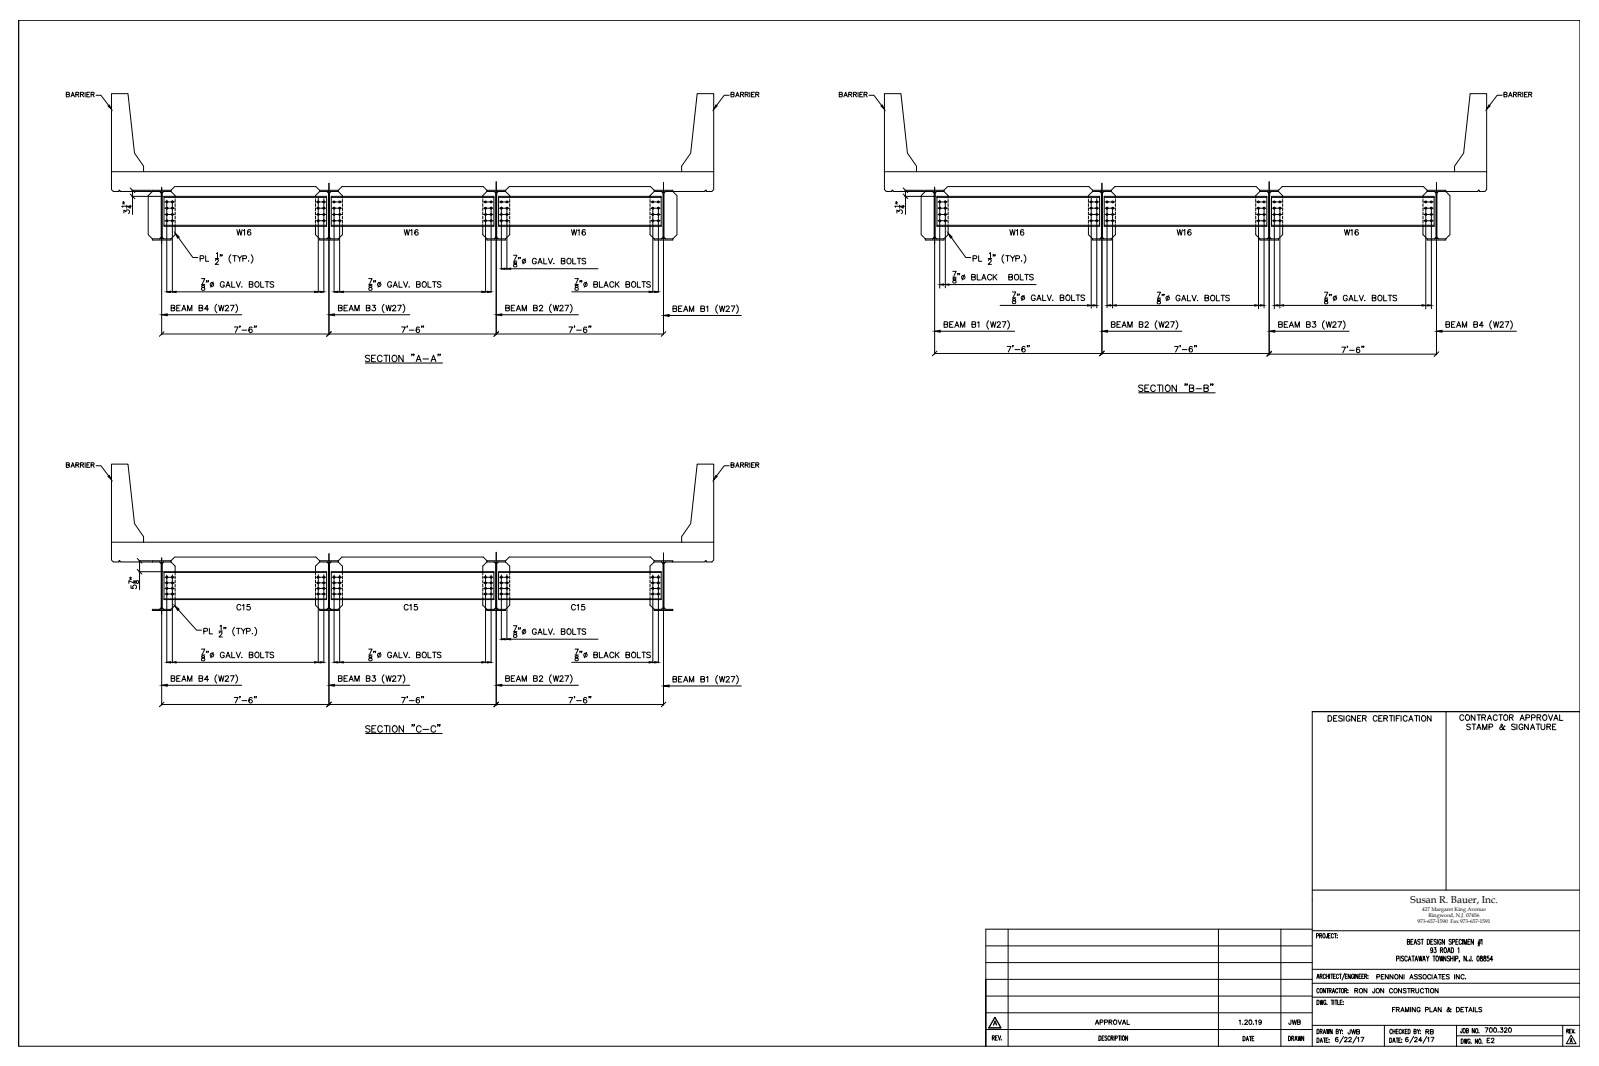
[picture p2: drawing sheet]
<svg xmlns="http://www.w3.org/2000/svg" width="914mm" height="610mm" viewBox="0 0 914 610" stroke-linecap="round" stroke-linejoin="round" font-family="sans-serif">
<!-- layer: OBJECT -->
<g fill="none" stroke="#000" stroke-width=".57">
<path d="M87 109h4l1 1v26l-1 1h-4M87 109l-2 3v22l2 3M87 109h11M91 109l1 1M94 109l-1 1v26l1 1M94 109h4M94 109l-1 1M94 112h93v17h-93zM94 113h93M98 109l2 3v1M100 114v2M100 116v2"/>
<path d="M100 119v1M180 114v2M180 116v2M180 119v1M183 109h10M183 109h4M183 109l-3 3v1M187 109l1 1M188 109v27l-1 1M189 109l-1 1M189 112h93v17h-93zM189 113h93"/>
<path d="M193 109h-4l-1 1v26l1 1h4M193 109l3 3v1M196 114v2M196 116v2M196 119v1M276 114v2M276 116v2M276 119v1M278 109h5l1 1v26l-1 1h-5M278 109h11M278 109l-2 3v1M283 109l1 1"/>
<path d="M285 109l-1 1M285 112h93v17h-93zM285 113h93M289 109h-4l-1 1v26l1 1h4M289 109l2 3v1M291 114v2M291 116v2M291 119v1M372 114v2M372 116v2M372 119v1M374 109h4l1 1v26l-1 1h-4"/>
<path d="M374 109h11M374 109l-2 3v1M378 109l1 1M381 109l-1 1M385 109h-5v1v26v1h5M385 109l2 3v22l-2 3M529 109h4l1 1v26l-1 1h-4M529 109l-2 3v22l2 3M529 109h11M533 109l1 1M536 109l-1 1v26l1 1M536 109h4"/>
<path d="M536 109l-1 1M536 112h93v17h-93zM536 113h93M540 109l2 3v1M542 114v2M542 116v2M542 119v1M622 114v2M622 116v2M622 119v1M625 109h10M625 109h4"/>
<path d="M625 109l-3 3v1M629 109l1 1M630 109v27l-1 1M631 109l-1 1M631 112h93v17h-93zM631 113h93M635 109h-4l-1 1v26l1 1h4M635 109l3 3v1M638 114v2M638 116v2M638 119v1M718 114v2"/>
<path d="M718 116v2M718 119v1M720 109h5l1 1v26l-1 1h-5M720 109h11M720 109l-2 3v1M725 109l1 1M727 109l-1 1M727 112h93v17h-93zM727 113h93M731 109h-4l-1 1v26l1 1h4M731 109l2 3v1M733 114v2"/>
<path d="M733 116v2M733 119v1M814 114v2M814 116v2M814 119v1M816 109h4l1 1v26l-1 1h-4M816 109h11M816 109l-2 3v1M820 109l1 1M823 109l-1 1v26l1 1M823 109h4M823 109l-1 1"/>
<path d="M827 109l2 3v22l-2 3M87 137h11M92 136l-1 1M93 136l1 1M94 137h4M94 129h93M100 121v2M100 124v1M100 126v2M100 128v6l-2 3M180 121v2M180 124v1"/>
<path d="M180 126v2M180 128v6l3 3M183 137h10M183 137h4M188 136l-1 1M188 136l1 1M189 129h93M196 128v6l-3 3M196 121v2M196 124v1M196 126v2M276 128v6l2 3"/>
<path d="M276 121v2M276 124v1M276 126v2M278 137h11M284 136l-1 1M284 136l1 1M285 129h93M291 128v6l-2 3M291 121v2M291 124v1M291 126v2M372 128v6l2 3"/>
<path d="M372 121v2M372 124v1M372 126v2M374 137h11M379 136l-1 1M380 136l1 1M529 137h11M534 136l-1 1M535 136l1 1M536 137h4M536 129h93M542 121v2"/>
<path d="M542 124v1M542 126v2M542 128v6l-2 3M622 121v2M622 124v1M622 126v2M622 128v6l3 3M625 137h10M625 137h4M630 136l-1 1M630 136l1 1M631 129h93"/>
<path d="M638 128v6l-3 3M638 121v2M638 124v1M638 126v2M718 128v6l2 3M718 121v2M718 124v1M718 126v2M720 137h11M726 136l-1 1M726 136l1 1M727 129h93"/>
<path d="M733 128v6l-2 3M733 121v2M733 124v1M733 126v2M814 128v6l2 3M814 121v2M814 124v1M814 126v2M816 137h11M821 136l-1 1M822 136l1 1M823 137h4"/>
<path d="M91 321l1 1M92 322v26M93 322v26M94 321l-1 1M94 321h4M94 327h93v16h-93zM94 327h93M98 321h-11h4l1 1M98 321l2 3v5M100 329v2M100 332v1M100 334v2"/>
<path d="M100 337v1M100 339v1M180 329v2M180 332v1M180 334v2M180 337v1M180 339v1M183 321h10M183 321l-3 3v5M183 321h4M187 321l1 1M188 322v26"/>
<path d="M189 321l-1 1M189 327h93v16h-93zM189 327h93M193 321h-4l-1 1M193 321l3 3v5M196 329v2M196 332v1M196 334v2M196 337v1M196 339v1M276 329v2M276 332v1"/>
<path d="M276 334v2M276 337v1M276 339v1M278 321h5l1 1M278 321h11M278 321l-2 3v5M283 321l1 1M284 322v26M285 321l-1 1M285 327h93v16h-93zM285 327h93M289 321h-4l-1 1"/>
<path d="M289 321l2 3v5M291 329v2M291 332v1M291 334v2M291 337v1M291 339v1M372 329v2M372 332v1M372 334v2M372 337v1M372 339v1M374 321h11h-5v1"/>
<path d="M374 321h4l1 1M374 321l-2 3v5M378 321l1 1M379 322v26M380 322v26M381 321l-1 1M92 348h-1h-4v1h11v-1M92 348h-1M93 348h1M94 348h4M94 342h93M100 341v5l-2 2"/>
<path d="M180 341v5l3 2M183 348v1h10v-1M183 348h4M188 348h-1M188 348h1h4M188 348h1M189 342h93M196 341v5l-3 2M276 341v5l2 2M278 348v1h11v-1M284 348h-1h-5M284 348h-1"/>
<path d="M284 348h1h4M284 348h1M285 342h93M291 341v5l-2 2M372 341v5l2 2M379 348h-1h-4M379 348h-1M380 348h5v1h-11v-1M380 348h1"/>
</g>
<!-- layer: DIMENSIONS -->
<g fill="none" stroke="#000" stroke-width=".57">
<path d="M55 54h3l4 6M417 54h-3l-4 6M497 54h3l4 6M859 54h-3l-4 6M64 98v-44h9l4 34 5 7v3M64 98v10l1 1h3h1h18M64 98h344M390 98v-3l5-7 4-34h9v44M408 98v10l-1 1h-3h-1h-18M506 98v-44h9l4 34 5 7v3M506 98v10l1 1h3h1h18M506 98h344"/>
<path d="M832 98v-3l5-7 4-34h9v44M850 98v10l-1 1h-3h-1h-18M70 116l1 1M70 115l1 1M72 118h-2v1M72 117v2M74 117v2l-1-1h2M75 112h18M75 109h12M76 109v14M92 107v84M94 115h6"/>
<path d="M94 119h6M95 115h1v1h-1zM95 119h1v1h-1zM98 109l2-2h81l2 2M98 115h1v1h-1zM98 119h1v1h-1zM99 115v52M181 115h5M181 119h5M182 115v1zM182 119v1zM182 113v54"/>
<path d="M185 115v1zM185 119v1zM185 114v53h-90v-53M188 105v86M190 115h5M190 119h5M191 115h1l-1 1-1-1zM191 119h1l-1 1-1-1zM191 118v49h90v-49M193 109l3-2h80l2 2M194 115h1v1h-1zM194 119h1v1h-1z"/>
<path d="M194 119v48M276 115h6M276 119h6M277 115h1v1l-1-1zM277 119h1v1l-1-1zM278 119v48M281 115v1zM281 119v1zM284 104v87M286 115h5M286 119h5M286 115h1v1h-1z"/>
<path d="M286 119h1v1h-1zM287 118v36M289 109l2-2h81l2 2M290 115v1l-1-1zM290 119v1l-1-1zM290 119v35M372 115h6M372 119h6M373 115h1v1l-1-1zM373 119h1v1l-1-1zM373 119v48M376 115h1v1l-1-1z"/>
<path d="M376 119h1v1l-1-1zM377 118v49h-50M379 104v87M512 116l1 1M512 115l1 1M514 118h-2v1M514 117v2M516 117v2l-1-1h2M517 112h18M517 109h12M518 109v14M534 107v96"/>
<path d="M536 115h6M536 119h6M537 115h1v1l-1-1zM537 119h1v1l-1-1zM537 114v51M540 109l2-2h81l2 2M540 115h1v1h-1zM540 119h1v1h-1zM541 115v50M623 115h5M623 119h5M624 115h1l-1 1-1-1z"/>
<path d="M624 119h1l-1 1-1-1zM624 113v63M627 115h1v1h-1zM627 119h1v1h-1zM627 114v62M630 105v98M632 115h5M632 119h5M633 115v1zM633 119v1zM633 118v58M635 109l3-2h80l2 2"/>
<path d="M636 115h1v1l-1-1zM636 119h1v1l-1-1zM636 119v57M718 115h6M718 119h6M719 115h1v1h-1zM719 119h1v1h-1zM720 119v58M723 115v1l-1-1zM723 119v1l-1-1zM723 118v58M726 104v99"/>
<path d="M728 115h5M728 119h5M728 115h1v1h-1zM728 119h1v1h-1zM729 118v59M731 109l2-2h81l2 2M732 115v1zM732 119v1zM732 119v57M814 115h6M814 119h6M815 115h1v1h-1z"/>
<path d="M815 119h1v1h-1zM815 119v58M818 115h1v1h-1zM818 119h1v1h-1zM819 118v59M821 104v99M71 122v-2l1 1a1.1 1.1 0 0 1 2-1 1.1 1.1 0 0 1-1 2M94 123h6M94 126h6M95 122h1v1h-1zM95 126h1v1h-1zM98 122h1v1h-1z"/>
<path d="M98 126h1v1h-1zM102 136l8 11h3M181 123h5M181 126h5M182 122v1zM182 126v1zM185 122v1zM185 126v1zM190 123h5M190 126h5M191 122l1 1h-1h-1zM191 126h1l-1 1-1-1z"/>
<path d="M194 122h1v1h-1zM194 126h1v1h-1zM276 123h6M276 126h6M277 122h1v1h-1zM277 126h1v1l-1-1zM281 122v1zM281 126v1zM286 123h5M286 126h5M286 122h1v1h-1zM286 126h1v1h-1z"/>
<path d="M290 122v1h-1zM290 126v1l-1-1zM372 123h6M372 126h6M373 122l1 1h-1zM373 126h1v1l-1-1zM376 122l1 1h-1zM376 126h1v1l-1-1zM513 122v-2l1 1a1.1 1.1 0 0 1 2-1 1.1 1.1 0 0 1-1 2M536 123h6M536 126h6M537 122l1 1h-1z"/>
<path d="M537 126h1v1l-1-1zM540 122h1v1h-1zM540 126h1v1h-1zM544 136l8 11h3M623 123h5M623 126h5M624 122l1 1h-1h-1zM624 126h1l-1 1-1-1zM627 122h1v1h-1zM627 126h1v1h-1zM632 123h5M632 126h5"/>
<path d="M633 122v1zM633 126v1zM636 122l1 1h-1zM636 126h1v1l-1-1zM718 123h6M718 126h6M719 122h1v1h-1zM719 126h1v1h-1zM723 122v1h-1zM723 126v1l-1-1zM728 123h5M728 126h5"/>
<path d="M728 122h1v1h-1zM728 126h1v1h-1zM732 122v1zM732 126v1zM814 123h6M814 126h6M815 122h1v1h-1zM815 126h1v1h-1zM818 122h1v1h-1zM818 126h1v1h-1zM114 148h2v-1l-2-1v3M115 159h2l-1 3"/>
<path d="M118 146v3h1M123 148h2M123 149l1-1 1 1-2 2h2M124 145v-1v3M126 146v1M127 146v1M132 146a3 3 0 0 0 0 4M133 146h2M134 146v3M136 146l1 2 1-2M137 148v1M139 148h2v-1l-2-1v3"/>
<path d="M142 149h.1M144 146a3 3 0 0 1 0 4M211 159h2l-2 3M287 154h55M294 146h2l-2 3M294 149h2M294 150v1a1.2 1.2 0 0 1 1 0 1.2 1.2 0 0 1 0 2h-1a1.2 1.2 0 0 1 0-2 1.2 1.2 0 0 1 1 0v-1zM297 147l-1 1M298 147l-1 1M300 148l-1 3M307 148a1.2 1.2 0 0 0-2 0 1.2 1.2 0 0 0-1 1v1a1.1 1.1 0 0 0 2 1 1.1 1.1 0 0 0 1-1h-1M308 151l1-3 1 3"/>
<path d="M308 150h2M311 148v3h2M314 148l1 3 1-3M317 151h.1M321 149h2v-1h-2v3h2v-1l-1-1M328 148v3h1M329 159h2l-2 3M330 148h2M331 148v3M335 148h-1h-1l2 2-1 1-1-1M545 155h2l-2 3M545 159h2"/>
<path d="M545 159v1l2 1a1 1 0 0 1-1 1 1 1 0 0 1-1-1l2-1-1-1zM548 156v1M549 156v1M552 157l-2 3M556 158h1l1-1h-2v3h2v-1l-1-1M556 148h2v-1l-2-1v3M559 157v3h2M560 146v3h1M562 159h1M565 148h2M565 149l1-1 1 1-2 2h2M566 145v-1v3"/>
<path d="M567 158a1.2 1.2 0 0 0-1-1 1.2 1.2 0 0 0-1 1v1a1.2 1.2 0 0 0 1 1 1.2 1.2 0 0 0 1-1M568 157v3M568 146v1M569 158l1 2M569 146v1M570 157l-2 2M574 146a3 3 0 0 0 0 4M575 146h2M576 146v3M577 158h2v-1h-2v3h2v-1l-1-1M578 146l1 2 1-2M579 148v1"/>
<path d="M581 148h2v-1l-2-1v3M583 157v3h2M584 149h.1M586 146a3 3 0 0 1 0 4M586 157h2M587 157v3M591 157h-1h-1l2 2-1 1h-1M115 163h2M115 163v1a1.2 1.2 0 0 1 2 0 1.2 1.2 0 0 1 0 2h-2a1.2 1.2 0 0 1 1-2 1.2 1.2 0 0 1 1 0v-1zM118 161h.1M119 161h.1M122 161l-1 3"/>
<path d="M128 162a1.2 1.2 0 0 0-1-1 1.2 1.2 0 0 0-1 1v1a1.1 1.1 0 0 0 1 1 1.1 1.1 0 0 0 1-1M129 164l1-3 2 3M130 163h1M133 161v3h1M135 161l1 3 2-3M138 164h.1M143 163l1-1 1-1h-2v3h2v-1h-1M149 161v3h2M152 161h2M153 161v3M157 162l-1-1-2 1 3 1-1 1h-2M211 163h2"/>
<path d="M211 163v1l2 1a1 1 0 0 1-1 1 1 1 0 0 1-1-1l2-1v-1zM214 161h.1M215 161h.1M218 161l-2 3M224 162a1.2 1.2 0 0 0-1-1 1.2 1.2 0 0 0-1 1v1a1.1 1.1 0 0 0 1 1 1.1 1.1 0 0 0 1-1h-1M225 164l1-3 1 3M225 163h2M228 161v3h2M231 161l1 3 1-3M234 164h.1M238 163l2-1v-1h-2v3h2v-1M245 161v3h2"/>
<path d="M247 161h2M248 161v3M252 162l-1-1-1 1 2 1v1h-1h-1M329 163h2M329 163v1a1.2 1.2 0 0 1 1 0 1.2 1.2 0 0 1 0 2h-1a1.2 1.2 0 0 1 0-2 1.2 1.2 0 0 1 1 0v-1zM332 161h.1M333 161h-1M335 161l-1 3M340 163l1-1 1-1h-2v3h2v-1h-1M343 161v3h2M345 164l2-3 1 3M346 163h1"/>
<path d="M351 162a1.2 1.2 0 0 0-1-1 1.2 1.2 0 0 0-1 1v1a1.2 1.2 0 0 0 1 1 1.2 1.2 0 0 0 1 0M352 161v3M353 162l1 2M354 161l-2 2M358 163l2-1v-1h-2v3h2v-1h-1M364 161v3h2M367 161h2M368 161v3M372 162l-1-1-1 1 2 1-1 1h-1M385 176h2l-2-1v3h2v-1l-1-1M388 176h1M390 175h-2v3h2"/>
<path d="M391 178l1-3 1 3M391 177h2M394 178v-3l1 3 2-3v3M401 176h2v-1h-2v3h2v-1l-1-1M404 176l1-1v3M410 174a3 3 0 0 0 0 5M411 175l1 3 1-3 1 3v-3M415 176l1-1 1 1-2 2h2M418 175h2l-1 3M421 174a3 3 0 0 1 0 5M537 163h55M561 160l2-3 1 3"/>
<path d="M572 175h55M579 167h2l-2 3M579 170h2M579 171a1.5 1.5 0 0 1 2 2h-2a1.2 1.2 0 0 1 0-1 1.2 1.2 0 0 1 2 0v-1zM582 168v1M583 168v1M586 169l-2 3M592 169a1.2 1.2 0 0 0-1 0 1.2 1.2 0 0 0-1 1v1a1.1 1.1 0 0 0 1 1 1.1 1.1 0 0 0 1-1h-1M593 172l1-3 1 3M593 171h2M596 169v3h2M599 169l1 3 1-3"/>
<path d="M602 172h.1M606 170h2v-1h-2v3h2v-1v-1M613 169v3h2M615 169h3M616 169v3M620 169h-1h-1l2 2-1 1-1-1M633 175h90M662 167h2l-2 3M662 170h2M662 171v1l2 1a1 1 0 0 1-1 1 1 1 0 0 1-1-1l2-1-1-1zM665 168l-1 1M666 168l-1 1"/>
<path d="M668 169l-1 3M675 170a1.2 1.2 0 0 0-2-1 1.2 1.2 0 0 0 0 1v1a1.1 1.1 0 0 0 1 1 1.1 1.1 0 0 0 1-1h-1M676 172l1-3 1 3M676 171h2M679 169v3h2M682 169l1 3 1-3M685 172h.1M689 170h2v-1h-2v3h2v-1l-1-1M696 169v3h1M698 169h2M699 169v3M703 169h-1h-1v1l2 1v1h-1h-1"/>
<path d="M729 175h90M757 167h2l-1 3M757 170h2M758 171v1a1.5 1.5 0 0 1 1 2l-1-1 1-1v-1zM760 168v1M761 168v1M764 169l-1 3M770 170a1.2 1.2 0 0 0-1-1 1.2 1.2 0 0 0-1 1v1a1.1 1.1 0 0 0 1 1 1.1 1.1 0 0 0 1-1M771 172l2-3 1 3M772 171h1M775 169v3h2M777 169l2 3 1-3"/>
<path d="M780 172h1M785 170h2v-1h-2v3h2v-1l-1-1M791 169v3h2M794 169h2M795 169v3M799 169h-1h-1l2 2-1 1h-1M92 191h287M96 180h42M134 187h2l-1 3M137 187h.1M138 189h3M144 187a1.4 1.4 0 0 0-2 2 1.4 1.4 0 0 0 2 1 1 1 0 0 0 0-2 1.1 1.1 0 0 0-2 1"/>
<path d="M146 187h-1M147 187h-1M191 180h43M230 187h2l-2 3M233 187h.1M234 189h3M240 187a1.4 1.4 0 0 0-2 2 1.4 1.4 0 0 0 2 1 1.1 1.1 0 0 0-1-2 1 1 0 0 0-1 1M241 187h.1M242 187h.1M287 180h44M325 187h2l-1 3M329 187h-1"/>
<path d="M330 189h2M335 187a1.4 1.4 0 0 0-2 2 1.4 1.4 0 0 0 2 1 1 1 0 0 0 0-2 1 1 0 0 0-1 1M337 187h.1M338 187h.1M383 180h41M538 189h42M540 186l2-1v-1h-2v3h2v-1h-1M543 186h1M545 184h-2v3h2M546 187l1-3 1 3M546 186h2M549 187v-3l2 3 1-3v3"/>
<path d="M556 186l2-1v-1h-2v3h2v-1h-1M559 185l1-1v3M565 183a3 3 0 0 0 0 5M566 184l1 3 1-3 1 3 1-3M570 185l1-1 1 1-2 2h2M573 184h2l-1 3M576 198h2l-1 3M576 183a3 3 0 0 1 0 5M579 198h.1M580 200h3M586 199v-1a1.4 1.4 0 0 0-2 2 1.4 1.4 0 0 0 2 1 1 1 0 0 0 0-2 1.1 1.1 0 0 0-2 1M588 198h-1"/>
<path d="M589 198h-1M633 189h43M636 186l1-1h1l-2-1v3h2v-1h-1M639 186h1M641 184h-2v3h2M642 187l1-3 1 3M642 186h2M645 187v-3l1 3 1-3v3M651 186l2-1v-1h-2v3h2l1-1h-1M655 185v-1l2 1-2 2h2M662 183a3 3 0 0 0 0 5M663 184v3l1-3 1 3 1-3"/>
<path d="M667 185v-1l1 1-2 2h3M669 184h3l-2 3M672 198h2l-2 3M672 183a3 3 0 0 1 0 5M675 198h.1M676 200h3M682 199v-1a1.4 1.4 0 0 0-2 2 1.4 1.4 0 0 0 2 1 1.1 1.1 0 0 0-1-2 1 1 0 0 0-1 1M683 198h.1M684 198h.1M729 189h43M731 186l2-1v-1h-2v3h2v-1M734 186h2"/>
<path d="M736 184h-2v3h2M737 187l2-3 1 3M738 186h1M741 187v-3l1 3 1-3v3M747 186l2-1-2-1v3h2v-1M751 184h1l-1 1a1.1 1.1 0 0 1 1 2 1.1 1.1 0 0 1-2 0M757 183a3 3 0 0 0 0 5M758 184l1 3 1-3 1 3v-3M762 185l1-1 1 1-2 2h2M765 184h2l-1 3M767 199h2l-1 3M768 183a3 3 0 0 1 0 5"/>
<path d="M771 198l-1 1M777 199a1.4 1.4 0 0 0-1 1 1.4 1.4 0 0 0 1 1 1 1 0 0 0 0-1 1 1 0 0 0-1 1M779 198v1M780 198v1M825 189h42M827 186l2-1v-1h-2v3h2v-1h-1M830 186h1M832 184h-2v3h2M833 187l1-3 1 3M833 186h2M836 187v-3l1 3 2-3v3M843 186l2-1v-1h-2v3h2v-1h-1"/>
<path d="M848 186h-2l2-2v3M853 183a3 3 0 0 0 0 5M854 184l1 3 1-3v3l1-3M858 185v-1l2 1-2 2h2M861 184h2l-2 3M864 183a3 3 0 0 1 0 5M209 208h44M534 202h192M726 203h95M772 200h2M651 225h44M55 266h3l4 6"/>
<path d="M417 266h-3l-4 6M64 310v-45h9l4 34 5 8v3M64 310v10l1 1h3h1h18M92 319v84M188 317v86M284 316v87M379 316v87M390 310v-3l5-8 4-34h9v45M408 310v10l-1 1h-3h-1h-18M408 310h-344M74 331h1M74 330h1"/>
<path d="M75 335v1l1 1a1.1 1.1 0 0 1 0-2 1.1 1.1 0 0 1 2 0 1.1 1.1 0 0 1-1 2M76 333l-2-1v2M76 332v2M77 332v1h1a1 1 0 0 1 0-1 1 1 0 0 1 1 0v1a1.2 1.2 0 0 1-1 0 1.2 1.2 0 0 1-1-1zM79 321h8M79 327h14M80 321v16M94 330h6M94 333h6M94 337h6M94 340h6M95 330h1v1h-1z"/>
<path d="M95 333h1v1h-1zM95 336h1v1h-1zM95 339h1v1h-1zM95 329v50M98 321l2-2h81l2 2M98 330h1v1h-1zM98 333h1v1h-1zM98 336h1v1h-1zM98 339h1v1h-1zM99 329v50M181 330h5M181 333h5"/>
<path d="M181 337h5M181 340h5M182 330v1zM182 333v1zM182 336v1zM182 339v1zM182 329v50M185 330v1zM185 333v1zM185 336v1zM185 339v1zM185 329v50"/>
<path d="M190 330h5M190 333h5M190 337h5M190 340h5M191 330h1l-1 1-1-1zM191 333h1l-1 1-1-1zM191 336l1 1h-1h-1zM191 339l1 1h-1h-1zM191 329v50M193 321l3-2h80l2 2M194 330h1v1h-1zM194 333h1v1h-1z"/>
<path d="M194 336h1v1h-1zM194 339h1v1h-1zM194 329v50M276 330h6M276 333h6M276 337h6M276 340h6M277 330h1v1l-1-1zM277 333h1v1l-1-1zM277 336h1v1h-1zM277 339h1v1h-1zM278 329v50"/>
<path d="M281 330v1zM281 333v1zM281 336v1zM281 339v1zM281 329v50M286 330h5M286 333h5M286 337h5M286 340h5M286 330h1v1h-1zM286 333h1v1h-1zM286 336h1v1h-1z"/>
<path d="M286 339h1v1h-1zM287 329v37M289 321l2-2h81l2 2M290 330v1l-1-1zM290 333v1l-1-1zM290 336v1h-1zM290 339v1h-1zM290 329v37M372 330h6M372 333h6M372 337h6M372 340h6"/>
<path d="M373 330h1v1l-1-1zM373 333h1v1l-1-1zM373 336l1 1h-1zM373 339l1 1h-1zM373 329v50M376 330h1v1l-1-1zM376 333h1v1l-1-1zM376 336l1 1h-1zM376 339l1 1h-1zM377 329v50M102 349l10 11h3M120 359v4h2"/>
<path d="M126 358h1v2M128 359v1M129 359v1M134 359a3 3 0 0 0 0 5M135 359h2M136 359v4M138 359l1 2 1-2M146 359a3 3 0 0 1 0 5M294 358h2l-2 3M297 359l-1 1M298 359l-1 1M300 360l-1 3"/>
<path d="M311 360v3h2M314 360l1 3 1-3M328 360v3h1M330 360h2M331 360v3M95 379h90M115 371h2l-1 3M115 375h2M115 375v1a1.2 1.2 0 0 1 2 0 1.2 1.2 0 0 1 0 2h-2a1.2 1.2 0 0 1 1-2 1.2 1.2 0 0 1 1 0v-1zM117 361h1l1-1-2-1v4M118 372v1M119 372v1"/>
<path d="M122 373l-1 3M125 361h2M125 362l1-1 1 1-2 2h2M128 374a1.2 1.2 0 0 0-1-1 1.2 1.2 0 0 0-1 1v1a1.1 1.1 0 0 0 1 1 1.1 1.1 0 0 0 1-1M129 376l1-3 2 3M130 375h1M133 373v3h1M135 373l1 3 2-3M138 376h.1M139 361v2M141 361h2v-1l-2-1v4M143 374h1l1-1h-2v3h2v-1l-1-1"/>
<path d="M144 362h.1M149 373v3h2M152 373h2M153 373v3M157 373h-1h-2l3 2-1 1h-2M191 379h90M211 371h2l-2 3M211 375h2M211 375v1l2 1a1 1 0 0 1-1 1 1 1 0 0 1-1-1l2-1v-1zM214 372v1M215 372v1M218 373l-2 3"/>
<path d="M224 374a1.2 1.2 0 0 0-1-1 1.2 1.2 0 0 0-1 1v1a1.1 1.1 0 0 0 1 1 1.1 1.1 0 0 0 1-1h-1M225 376l1-3 1 3M225 375h2M228 373v3h2M231 373l1 3 1-3M234 376h.1M238 374h2v-1h-2v3h2v-1v-1M245 373v3h2M247 373h2M248 373v3M252 373h-1h-1l2 2-1 1h-1M287 366h55"/>
<path d="M294 361h2M294 362v1a1.2 1.2 0 0 1 1 0 1.2 1.2 0 0 1 0 1h-1a1.2 1.2 0 0 1 0-1 1.2 1.2 0 0 1 1 0v-1zM307 360a1.2 1.2 0 0 0-2 0 1.2 1.2 0 0 0-1 1v1a1.1 1.1 0 0 0 2 1 1.1 1.1 0 0 0 1-1h-1M308 363l1-3 1 3M308 362h2M317 362v1M321 361h2v-1h-2v3l2-1-1-1M327 379h50M329 371h2l-2 3M329 375h2M329 375v1a1.2 1.2 0 0 1 1 0 1.2 1.2 0 0 1 0 2h-1a1.2 1.2 0 0 1 0-2 1.2 1.2 0 0 1 1 0v-1zM332 372v1"/>
<path d="M333 372l-1 1M335 360h-1h-1l2 2-1 1-1-1M335 373l-1 3M340 374h1h1l-2-1v3h2v-1l-1-1M343 373v3h2M345 376l2-3 1 3M346 375h1M351 374a1.2 1.2 0 0 0-1-1 1.2 1.2 0 0 0-1 1v1a1.2 1.2 0 0 0 1 1 1.2 1.2 0 0 0 1-1M352 373v3M353 374l1 2M354 373l-2 2M358 374h2l-2-1v3h2v-1l-1-1"/>
<path d="M364 373v3h2M367 373h2M368 373v3M372 373h-1h-1l2 2-1 1h-1M96 392h42M98 388h2v-1l-2-1v4l2-1-1-1M101 388h1M103 386h-2v4h2M104 390l1-4 1 4M104 389h2M107 390v-4l2 4 1-4v4M114 388h2v-1l-2-1v4l2-1-1-1"/>
<path d="M119 389h-2l2-3v4M124 386a3 3 0 0 0 0 5M125 386l1 4 1-4v4l1-4M129 387v-1l2 1-2 3h2M132 386h2l-2 4M134 399h2l-1 3M135 386a3 3 0 0 1 0 5M137 398v1M144 399a1.4 1.4 0 0 0-2 1 1.4 1.4 0 0 0 2 2 1 1 0 0 0 0-2 1.1 1.1 0 0 0-2 1M146 398l-1 1M147 398l-1 1M191 392h43"/>
<path d="M194 388h1l1-1-2-1v4l2-1-1-1M197 388h1M199 386h-2v4h2M200 390l1-4 1 4M200 389h2M203 390v-4l1 4 1-4v4M209 388h2l1-1-3-1v4l2-1h1l-1-1M213 386h2l-1 2a1.1 1.1 0 0 1 1 1 1.1 1.1 0 0 1-2 0M220 386a3 3 0 0 0 0 5M221 386v4l1-4 1 4 1-4M225 387v-1l1 1-2 3h2M227 386h3l-2 4"/>
<path d="M230 399h2l-2 3M230 386a3 3 0 0 1 0 5M233 398v1M240 399a1.4 1.4 0 0 0-2 1 1.4 1.4 0 0 0 2 2 1.1 1.1 0 0 0-1-2 1 1 0 0 0-1 1M241 398v1M242 398v1M287 392h44M289 388h2v-1l-2-1v4l2-1v-1M292 388h2M294 386h-2v4h2M295 390l1-4 2 4M296 389h1"/>
<path d="M299 390v-4l1 4 1-4v4M305 388h2v-1l-2-1v4l2-1v-1M308 387l1-1 1 1-2 3h2M315 386a3 3 0 0 0 0 5M316 386l1 4 1-4 1 4v-4M320 387l1-1 1 1-2 3h2M323 386h2l-1 4M325 399h2l-1 3M326 386a3 3 0 0 1 0 5M329 398l-1 1M335 399a1.4 1.4 0 0 0-2 1 1.4 1.4 0 0 0 2 2 1 1 0 0 0 0-2 1 1 0 0 0-1 1M337 398v1"/>
<path d="M338 398v1M383 392h41M385 388h2v-1h-2v3h2v-1l-1-1M388 388h1M390 387h-2v3h2M391 390l1-3 1 3M391 389h2M394 390v-3l1 3 2-3v3M401 388h2v-1h-2v3h2v-1l-1-1M404 387h1v3M410 386a3 3 0 0 0 0 5M411 387l1 3 1-3 1 3v-3"/>
<path d="M415 388l1-1 1 1-2 2h2M418 387h2l-1 3M421 386a3 3 0 0 1 0 5M92 403h287M138 401h3M209 419h44M234 401h3M330 401h2M569 582l3 6h-7z"/>
<circle cx="300" cy="149" r="1.1"/>
<circle cx="325" cy="149" r="1.5"/>
<circle cx="551" cy="159" r="1.1"/>
<circle cx="581" cy="158" r="1.5"/>
<circle cx="121" cy="163" r="1.1"/>
<circle cx="147" cy="163" r="1.5"/>
<circle cx="217" cy="163" r="1.1"/>
<circle cx="243" cy="163" r="1.5"/>
<circle cx="335" cy="163" r="1.1"/>
<circle cx="362" cy="163" r="1.5"/>
<circle cx="585" cy="170" r="1.1"/>
<circle cx="611" cy="170" r="1.5"/>
<circle cx="668" cy="170" r="1.1"/>
<circle cx="693" cy="170" r="1.5"/>
<circle cx="763" cy="170" r="1.1"/>
<circle cx="789" cy="170" r="1.5"/>
<circle cx="121" cy="375" r="1.1"/>
<circle cx="147" cy="374" r="1.5"/>
<circle cx="217" cy="375" r="1.1"/>
<circle cx="243" cy="374" r="1.5"/>
<circle cx="300" cy="361" r="1.1"/>
<circle cx="325" cy="361" r="1.5"/>
<circle cx="335" cy="375" r="1.1"/>
<circle cx="362" cy="374" r="1.5"/>
</g>
<!-- layer: 0 -->
<g fill="none" stroke="#000" stroke-width=".57">
<path d="M74 108l3 2M74 111l3 3M516 108l3 2M516 111l3 3M94 190l-3 2M189 190l-2 2M285 190l-3 2M381 190l-3 2M536 201l-3 2M631 201l-2 2M727 201l-3 2M727 201l-3 3"/>
<path d="M823 201l-3 3M78 319l3 3M78 326l3 2M94 402l-3 2M189 402l-2 2M285 402l-3 2M381 402l-3 2"/>
</g>
<!-- layer: DIMENSIONS -->
<g fill="#000" stroke="#000" stroke-width=".57">
<path d="M62 61l1-1 1 2zM409 60l1 1-2 1zM504 61l1-1 1 2zM851 60l1 1-2 1zM100 133l2 3zM542 133l2 3zM287 154l2-1v1zM290 154l2-1v1zM95 167h3zM99 167h2zM180 167h2h-2zM183 167h2h-2z"/>
<path d="M191 167h2zM194 167h2zM276 167h2h-2zM279 167h2h-2zM371 167h2h-2zM374 167h3h-3zM537 163l3-1v1zM541 163l2-1v1zM622 174l2 1h-2zM625 174l2 1h-2zM633 175l2-1v1zM636 175l2-1v1z"/>
<path d="M718 174l2 1h-2zM721 174l2 1h-2zM729 175l2-1v1zM732 175l2-1v1zM813 174l2 1h-2zM816 174l3 1h-3zM92 180l4-1v2zM188 180l3-1v2zM284 180l3-1v2zM379 180h4v1zM534 189h4v1zM630 189h3v1z"/>
<path d="M726 189h3v1zM821 189h4v1zM62 272h1l1 2zM409 272h1l-2 2zM100 346l2 2v1zM95 379l3-1v1zM99 379l2-1v1zM180 378l2 1h-2zM183 378l2 1h-2zM191 379l2-1v1zM194 379l2-1v1zM276 378l2 1h-2z"/>
<path d="M279 378l2 1h-2zM287 366l2-1v1zM290 366l2-1v1zM371 378l2 1h-2zM374 378l3 1h-3zM92 392l4-1v1zM188 392l3-1v1zM284 392l3-1v1zM379 392h4v1z"/>
</g>
<!-- layer: TITLEBLOCK -->
<g fill="none" stroke="#000" stroke-width=".57">
<path d="M11 12h892v586h-892zM11 12v586M827 407v102M837 410a1.2 1.2 0 0 0-1-1 1.2 1.2 0 0 0-1 1v1a1.2 1.2 0 0 0 1 1 1.2 1.2 0 0 0 1-1M841 415l-1-1-1 1 2 1-1 1h-1M842 414h2M843 414v3M843 409v3l-2-3v3M845 417l1-3 1 3M845 409h2M845 416h1M846 409v3"/>
<path d="M847 410h2v-1h-2v3M848 417v-3l1 3 1-3v3M848 410l2 2M851 412l1-3 1 3M851 411h2M851 416h2v-2h-2v3M856 410a1.2 1.2 0 0 0-1-1 1.2 1.2 0 0 0-1 1v1a1.2 1.2 0 0 0 1 1 1.2 1.2 0 0 0 1-1M857 409h2M858 409v3M861 415h-1a1.9 1.9 0 0 1-2 2v-1l1-1v-1l-1 1 2 2h1M863 410h2v-1h-2v3M864 410l1 2"/>
<path d="M867 415l-1-1-2 1 3 1-1 1h-2M867 414v3M869 412l1-3 2 3M870 411h1M871 415a1.2 1.2 0 0 0-1-1 1.2 1.2 0 0 0-1 1v1a1.1 1.1 0 0 0 1 1 1.1 1.1 0 0 0 1-1h-1M873 410h1l1-1h-2v3M874 414v3l-2-3v3M875 417l1-3 2 3M876 416h1M876 410h2v-1h-2v3M879 414h2M879 410h2v-1h-2v3"/>
<path d="M880 414v3M880 410l1 2M881 414v2l1 1h1v-3M885 416l1-1 1-1h-2v3M886 409l1 3 1-3M886 416l1 1M888 416h1M889 412l1-3 1 3M889 411h2M890 414h-2v3h2M892 409v3h2M903 407h-153v191"/>
<path d="M750 509h153M576 531v67M697 531v67M732 531v67M750 531h-186v67v-38M750 532h153M753 535h1v-1h-1v2M755 535h1v-1h-1v2M755 535l1 1M757 534h1v1a.7 .7 0 0 1-1 1 .7 .7 0 0 1-1-1zM759 534v2h-1M760 535h.1"/>
<path d="M761 534h-1v2h1M763 534a.7 .7 0 0 0-1 0 .7 .7 0 0 0-1 1 .7 .7 0 0 0 1 1 .7 .7 0 0 0 1 0M763 534h1M764 534v2M765 535h.1M765 536h.1M564 550h186M564 541h186M750 554h153M753 560l1-3v3M753 559h1M755 558h1v-1h-1v3"/>
<path d="M755 558l1 2M758 558a.7 .7 0 0 0-1-1 .7 .7 0 0 0 0 1v1a.7 .7 0 0 0 0 1 .7 .7 0 0 0 1-1M758 557v3M758 558h2M760 557v3M761 557h1M762 557v3M763 558h.1M764 557h-1v3h1M765 558a.7 .7 0 0 0 0-1 .7 .7 0 0 0-1 1v1a.7 .7 0 0 0 1 1 .7 .7 0 0 0 0-1M766 557h1M767 557v3"/>
<path d="M769 557l-2 3M769 558h1M770 557h-1v3h1M772 557v3l-1-3v3M774 558a.7 .7 0 0 0-1-1 .7 .7 0 0 0 0 1v1a.7 .7 0 0 0 0 1 .7 .7 0 0 0 1-1M775 557v3M776 557v3l-1-3v3M777 558h1M778 557h-1v3h1M779 558h.1M780 557h-1v3h1M780 558h1v-1h-1v3"/>
<path d="M781 558l1 2M782 558h.1M782 559h.1M564 579h186M564 570h186M564 560h186M750 562h153M750 570h153M753 572a1.3 1.3 0 0 1 1 1 1.3 1.3 0 0 1-1 1zM754 566a.7 .7 0 0 0-1-1 .7 .7 0 0 0 0 1v1a.7 .7 0 0 0 0 1 .7 .7 0 0 0 1-1M755 572v2l1-2v2l1-2M755 565l1 1v1a.7 .7 0 0 1 0 1 .7 .7 0 0 1-1-1z"/>
<path d="M758 565v3l-1-3v3M758 573a.7 .7 0 0 0-1-1 .7 .7 0 0 0 0 1v1a.7 .7 0 0 0 1 1 .7 .7 0 0 0 0-1M759 565h1M759 574h.1M759 565v3M760 566h1v-1h-1v3M761 566v2M761 572h1M762 572v2M762 568l1-3v3M762 567h1M763 572v2"/>
<path d="M763 572h2M764 572v2M765 572v2h1M765 566a.7 .7 0 0 0-1-1 .7 .7 0 0 0 0 1v1a.7 .7 0 0 0 0 1 .7 .7 0 0 0 1-1M766 565h1M766 565v3M766 573h1M767 565l1 1v1a.7 .7 0 0 1 0 1 .7 .7 0 0 1-1-1zM767 572h-1v2h1M768 573h.1M768 574h.1M769 566h1v-1h-1v3"/>
<path d="M770 566v2M771 566h.1M771 568h.1M564 589h186M567 593h1v-1h-1v3M568 586l1-2 1 2M568 593l1 2M568 585h2M569 593h1M570 592h-1v3h1M571 592l1 3v-3M573 595h.1"/>
<path d="M628 592a1.4 1.4 0 0 1 2 2 1.3 1.3 0 0 1-2 1zM630 594h1M631 592h-1v3h1M633 593h-1l1 1a.6 .6 0 0 1 0 1 .6 .6 0 0 1-1 0M635 593a.7 .7 0 0 0-1-1 .7 .7 0 0 0 0 1v1a.7 .7 0 0 0 0 1 .7 .7 0 0 0 1-1M635 594l1-1-1-1v3M636 594v1M637 592v3M638 594h1v-1l-1-1v3M640 592h1M640 592v3M641 592v3"/>
<path d="M642 593h1v1a.7 .7 0 0 1-1 1 .7 .7 0 0 1 0-1zM645 592v3l-1-3v3M711 593a1.3 1.3 0 0 1 1 1 1.3 1.3 0 0 1-1 1zM713 595v-2l1 2M713 594h1M714 593h2M715 593v2M716 594h1M717 593h-1v2h1M750 586h153M753 594a1.3 1.3 0 0 1 1 1 1.3 1.3 0 0 1-1 1zM753 589a1.3 1.3 0 0 1 1 1 1.3 1.3 0 0 1-1 1z"/>
<path d="M755 590h1v-1h-1v2M755 596l1-2v2M755 595h1M756 590v1M757 591v-2l1 2M757 594h1M757 590h1M757 594v2M758 595h1M759 589v2v-2l1 2v-2M759 594h-1v2h1M760 594h.1"/>
<path d="M760 596h.1M762 589v2l-1-2v2M764 590h1v-1h-1v2h1v-1M765 594v-1a1.1 1.1 0 0 0-1 1 1.1 1.1 0 0 0 1 1 .8 .8 0 0 0 0-1 .8 .8 0 0 0-1 1M766 589l1 1v-1M767 590v1M768 589h.1M768 591h.1M768 593l-2 4M769 594l1-1v1l-1 2h1M771 594l1-1 1 1-2 2h2M776 593l-2 4"/>
<path d="M776 594l1-1v3M778 593h2l-1 3M792 586v12M795 594a1.3 1.3 0 0 1 1 1 1.3 1.3 0 0 1-1 1zM796 589a.7 .7 0 0 0-1 0 .7 .7 0 0 0 0 1 .7 .7 0 0 0 0 1 .7 .7 0 0 0 1 0M796 596l1-2 1 2M797 589v2M797 590h1M797 595h1M798 589v2M798 594h2M798 590h1"/>
<path d="M799 594v2M800 589h-2v2h2M800 595h1M801 594h-1v2h1M801 589a.7 .7 0 0 0-1 0 .7 .7 0 0 0 0 1 .7 .7 0 0 0 0 1 .7 .7 0 0 0 1 0M802 594h.1M802 596h.1M802 589v2M802 590l1 1M803 589l-1 1M804 590h.1M805 589h-1v2h1"/>
<path d="M805 594v-1a1.1 1.1 0 0 0-1 1 1.1 1.1 0 0 0 1 1 .8 .8 0 0 0 0-1 .8 .8 0 0 0-1 1M805 589a1.3 1.3 0 0 1 1 1 1.3 1.3 0 0 1-1 1zM808 593l-2 4M809 590h1v-1h-1v2h1l-1-1M809 594l1-1v1l-1 2h2M810 589l1 1 1-1M811 590v1M812 589h.1M812 591h.1M813 595h-2l2-2v3M816 593l-2 4M816 594l1-1v3"/>
<path d="M818 593h2l-1 3M833 586v12M833 592h61M836 594a1.3 1.3 0 0 1 1 1 1.3 1.3 0 0 1-1 2zM836 588v3l-1-1M837 588h1v2a.7 .7 0 0 1-1 1 .7 .7 0 0 1 0-1zM837 594l1 3v-3l1 3v-3M838 589h2v-1h-2v3l2-1-1-1M841 595a.7 .7 0 0 0-1-1 .7 .7 0 0 0-1 1v1a.7 .7 0 0 0 1 1 .7 .7 0 0 0 1-1h-1M841 596v1M843 588v3l-1-3v3M844 588h1v2a.7 .7 0 0 1-1 1 .7 .7 0 0 1 0-1z"/>
<path d="M845 594v3l-1-3v3M846 590v1M846 594h1v2a.7 .7 0 0 1-1 1 .7 .7 0 0 1 0-1zM847 596l1 1M894 586v12M896 590h1v-1h-1v2M897 590v1M898 590h.1M899 589h-1v2h1M899 592l2 5h-5zM899 589l1 2v-2M901 591h.1"/>
<circle cx="839" cy="410" r="1.5"/>
<circle cx="861" cy="410" r="1.5"/>
<circle cx="883" cy="410" r="1.5"/>
</g>
<!-- layer: BORDER -->
<g fill="none" stroke="#000" stroke-width=".57">
<path d="M805 539l1-1v-1h-1v3h1v-1M807 539h1M808 537h-1v3h1M809 539h1M812 538v-1l-1 1 1 1a.7 .7 0 0 1 0 1 .7 .7 0 0 1-1 0M813 537h1M813 537v3M816 537a1.4 1.4 0 0 1 2 2 1.4 1.4 0 0 1-2 1zM818 539h1M819 537h-1v3h1M821 538v-1l-1 1 1 1a.7 .7 0 0 1 0 1 .7 .7 0 0 1-1 0M822 537v3"/>
<path d="M824 538a.8 .8 0 0 0-1-1 .8 .8 0 0 0 0 1v1a.8 .8 0 0 0 0 1 .8 .8 0 0 0 1-1M826 537v3l-1-3v3M830 538l-1-1v1l1 1a.7 .7 0 0 1 0 1 .7 .7 0 0 1-1 0M831 539h1v-2h-1v3M833 539h.1M834 537h-1v3h1M836 538a.8 .8 0 0 0-1-1 .8 .8 0 0 0-1 1v1a.8 .8 0 0 0 1 1 .8 .8 0 0 0 1-1M836 537v3M839 539h1M841 537h-2v3h2M843 537v3l-2-3v3M845 539h2"/>
<path d="M846 537l-1 4M847 537l-1 4M847 538v-1v3M799 548h1v-1h-1v3M801 547v3M803 547h-1h-1l1 1a.7 .7 0 0 1 1 1 1 1 0 0 1-2 0M805 547a.8 .8 0 0 0-1 0 .8 .8 0 0 0-1 1v1a.8 .8 0 0 0 1 1 .8 .8 0 0 0 1-1M805 550l1-3 1 3M806 549h1M807 547h2M808 547v3M809 540v-3l1 3"/>
<path d="M809 550l1-3 1 3M809 549h1M811 547l1 3v-3l1 3v-3M814 550v-3l1 3M814 549h1M816 547v1l1-1M816 548v2M819 543v1a.7 .7 0 0 1-1-1 .7 .7 0 0 1 1-1v3l-1-1M819 547h2M820 547v3M820 542h1v1a.8 .8 0 0 1 0 1 .8 .8 0 0 1-1 0M822 547a1.4 1.4 0 0 1 1 1 1.4 1.4 0 0 1-1 1z"/>
<path d="M823 547l1 3v-3l1 3v-3M824 543h1v-1h-1v3M824 543l1 2M826 542a1.4 1.4 0 0 1 1 1 1.4 1.4 0 0 1-1 2zM827 547v3l-1-3v3M828 545l1-3v3M828 544h1M829 547h-1l1 1a.7 .7 0 0 1 0 1 .7 .7 0 0 1-1 0M830 547v3M830 548h1M830 542a1.4 1.4 0 0 1 1 1 1.4 1.4 0 0 1-1 2zM831 547v3"/>
<path d="M832 547v3M832 548h2v-1h-2v3M834 542v3M835 549l-1 1M837 540v-3l1 3 1-3v3M839 547v3l-2-3v3M839 549h.1M841 547v2h-1M842 549h.1M845 547a1.3 1.3 0 0 1 1 1 1.3 1.3 0 0 1-1 1zM847 547v1a.9 .9 0 0 1 1 1 .9 .9 0 0 1-1 0v-1a.9 .9 0 0 0 1 0 .9 .9 0 0 0-1-1zM849 547v1a.9 .9 0 0 1 1 1 1 1 0 0 1-2 0v-1a.9 .9 0 0 0 1 0 .9 .9 0 0 0 0-1z"/>
<path d="M851 547h-1v1a.8 .8 0 0 1 1 0 .8 .8 0 0 1 0 1 .8 .8 0 0 1-1 0M854 549h-2l1-2v3"/>
</g>
<!-- layer: TEXT -->
<path d="M898 596v-2l1 2M898 595h1" fill="none" stroke="#000" stroke-width=".57"/>
<g font-size="9.3">
<text x="208" y="209">SECTION &quot;A-A&quot;</text>
<text x="208" y="421">SECTION &quot;C-C&quot;</text>
</g>
<text font-size="8.8" x="650" y="226">SECTION &quot;B-B&quot;</text>
<g font-size="8.4">
<text x="97" y="180">BEAM B4 (W27)</text>
<text x="193" y="180">BEAM B3 (W27)</text>
<text x="288" y="180">BEAM B2 (W27)</text>
</g>
<g font-size="6.6">
<text x="135" y="136">W16</text>
<text x="230" y="136">W16</text>
<text x="326" y="136">W16</text>
<text x="576" y="136">W16</text>
<text x="672" y="136">W16</text>
<text x="768" y="136">W16</text>
<text x="135" y="350">C15</text>
<text x="230" y="350">C15</text>
<text x="326" y="350">C15</text>
<text x="758" y="414">DESIGNER CERTIFICATION</text>
</g>
<g font-size="6.2">
<text x="37" y="57">BARRIER</text>
<text x="417" y="57">BARRIER</text>
<text x="479" y="57">BARRIER</text>
<text x="859" y="57">BARRIER</text>
<text x="796" y="580">FRAMING PLAN &amp; DETAILS</text>
<text x="770" y="593">JWB</text>
<text x="815" y="593">RB</text>
</g>
<g font-size="5.7">
<text x="37" y="268">BARRIER</text>
<text x="417" y="268">BARRIER</text>
<text x="807" y="516">Susan R. Bauer, Inc.</text>
<text x="786" y="561">PENNONI ASSOCIATES INC.</text>
<text x="774" y="569">RON JON CONSTRUCTION</text>
<text x="625" y="587">APPROVAL</text>
<text x="708" y="587">1.20.19</text>
<text x="736" y="587">JWB</text>
<text x="848" y="592">700.320</text>
<text x="736" y="596">DRAWN</text>
<text x="849" y="598">E2</text>
</g>
<g font-size="3.1">
<text x="813" y="521">427 Margaret King Avenue</text>
<text x="811" y="528">973-657-1590 Fax 973-657-1591</text>
<text x="817" y="524">Ringwood, N.J. 07456</text>
</g>
</svg>
